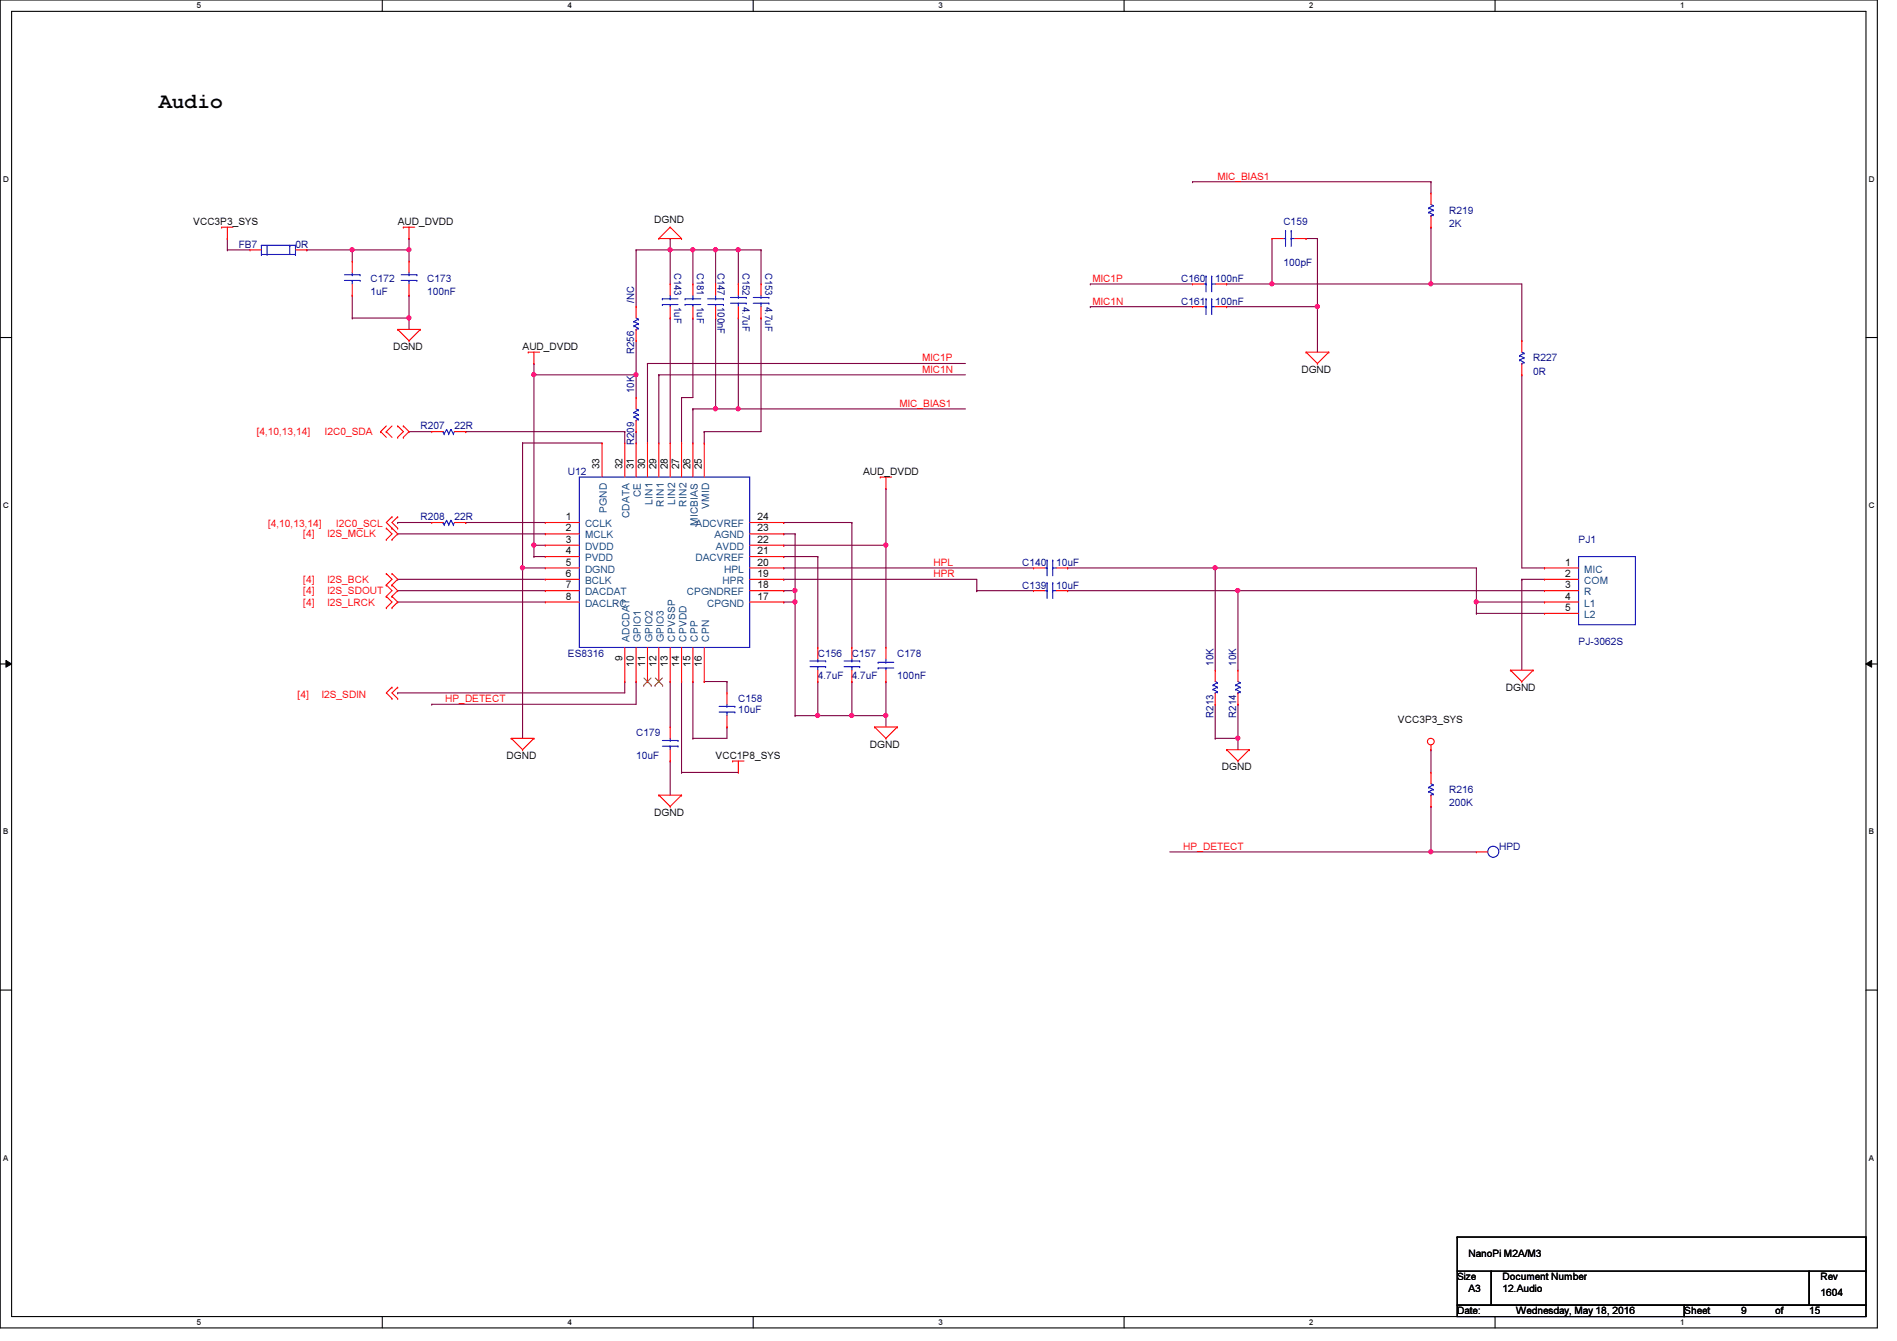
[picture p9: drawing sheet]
<svg xmlns="http://www.w3.org/2000/svg" width="297mm" height="210mm" viewBox="0 0 297 210" stroke-linecap="round" stroke-linejoin="round" font-family="sans-serif">
<path d="M0 0h294v207.9h-294zM1.8 1.8h290.4v204.3h-290.4z" fill="none" stroke="#000" stroke-width=".17"/>
<g fill="#fff">
<path d="M30.8 .2h.7v1.4h-.7z"/>
<path d="M30.8 206.2h.7v1.4h-.7z"/>
</g>
<path d="M59.9 0v1.8M59.9 206.1v1.8" fill="none" stroke="#000" stroke-width=".17"/>
<g fill="#fff">
<path d="M88.9 .2h.6v1.4h-.6z"/>
<path d="M88.9 206.2h.6v1.4h-.6z"/>
</g>
<path d="M117.9 0v1.8M117.9 206.1v1.8" fill="none" stroke="#000" stroke-width=".17"/>
<g fill="#fff">
<path d="M146.9 .2h.7v1.4h-.7z"/>
<path d="M146.9 206.2h.7v1.4h-.7z"/>
</g>
<path d="M176 0v1.8M176 206.1v1.8" fill="none" stroke="#000" stroke-width=".17"/>
<g fill="#fff">
<path d="M205 .2h.7v1.4h-.7z"/>
<path d="M205 206.2h.7v1.4h-.7z"/>
</g>
<path d="M234.1 0v1.8M234.1 206.1v1.8" fill="none" stroke="#000" stroke-width=".17"/>
<g fill="#fff">
<path d="M263.1 .2h.7v1.4h-.7z"/>
<path d="M263.1 206.2h.7v1.4h-.7z"/>
<path d="M.5 27.3h.9v1.4h-.9z"/>
<path d="M292.6 27.3h.9v1.4h-.9z"/>
<path d="M.5 78.4h.9v1.4h-.9z"/>
<path d="M292.6 78.4h.9v1.4h-.9z"/>
</g>
<path d="M0 52.8h1.8M292.2 52.8h1.8" fill="none" stroke="#000" stroke-width=".17"/>
<g fill="#fff">
<path d="M.5 129.5h.8v1.4h-.8z"/>
<path d="M292.6 129.5h.9v1.4h-.9z"/>
</g>
<path d="M0 103.9h1.8M292.2 103.9h1.8" fill="none" stroke="#000" stroke-width=".17"/>
<path d="M.9 103.4l.9 .5-.9 .5zM292.2 103.9l.9-.5v1z" fill="#000"/>
<path d="M.9 103.4l.9 .5-.9 .5zM292.2 103.9l.9-.5v1z" fill="none" stroke="#000" stroke-width=".16"/>
<g fill="#fff">
<path d="M.5 180.5h.8v1.4h-.8z"/>
<path d="M292.6 180.5h.9v1.4h-.9z"/>
</g>
<path d="M0 155h1.8M292.2 155h1.8" fill="none" stroke="#000" stroke-width=".17"/>
<g fill="none" stroke="#800040" stroke-width=".17">
<path d="M83.6 58.7h.1M83.6 58.7v28.4M62.3 83.6h.1M62.3 83.6h23.1M81.8 88.9h.1M81.8 88.9h3.6M83.6 85.3h.1M83.6 87.1h.1M83.6 87.1h1.8M83.6 85.3h1.8M122.7 94.2h.1M122.7 83.6h.1"/>
<path d="M122.7 83.6h1.8M122.7 94.2h1.8M124.5 83.6h.1M124.5 83.6v8.9"/>
</g>
<circle cx="83.6" cy="85.3" r=".32" fill="#f0f"/>
<circle cx="83.6" cy="85.3" r=".32" fill="none" stroke="#f0f" stroke-width=".17"/>
<circle cx="83.6" cy="58.6" r=".32" fill="#f0f"/>
<circle cx="83.6" cy="58.6" r=".32" fill="none" stroke="#f0f" stroke-width=".17"/>
<path d="M62.3 94.2h.1M62.3 92.5h.1M62.3 90.7h.1M62.3 94.2h23.1M62.3 92.5h23.1M62.3 90.7h23.1M124.5 94.2h.1M124.5 94.2v17.8" fill="none" stroke="#800040" stroke-width=".17"/>
<circle cx="124.5" cy="94.2" r=".32" fill="#f0f"/>
<circle cx="124.5" cy="94.2" r=".32" fill="none" stroke="#f0f" stroke-width=".17"/>
<g fill="none" stroke="#800040" stroke-width=".17">
<path d="M124.5 92.5h.1M124.5 92.5v1.7M62.3 108.5h.1M67.6 110.2h.1M97.8 106.7h.1M97.8 106.7v1.8h-35.5M99.6 106.7h.1M99.6 106.7v3.5h-32M104.9 119.1h.1M104.9 119.1v5.4M106.7 106.7h.1M106.7 106.7v14.2"/>
<path d="M106.7 120.9h.1M106.7 120.9h8.9"/>
</g>
<circle cx="124.5" cy="92.4" r=".32" fill="#f0f"/>
<circle cx="124.5" cy="92.4" r=".32" fill="none" stroke="#f0f" stroke-width=".17"/>
<g fill="none" stroke="#800040" stroke-width=".17">
<path d="M122.7 92.5h.1M122.7 87.1h.1M122.7 90.7h.1M122.7 81.8h.1M122.7 92.5h1.8M122.7 87.1h5.4M122.7 90.7h30.2M122.7 81.8h10.7M128.1 87.1h.1M128.1 87.1v14.2M108.5 115.6h.1M108.5 106.7h.1"/>
<path d="M108.5 106.7v8.9M113.8 113.8h.1M113.8 113.8v1.8h-5.3M128.1 106.7h.1M128.1 106.7v5.3M138.7 112h.1M138.7 112v1.8"/>
</g>
<circle cx="138.7" cy="112" r=".32" fill="#f0f"/>
<circle cx="138.7" cy="112" r=".32" fill="none" stroke="#f0f" stroke-width=".17"/>
<g fill="none" stroke="#800040" stroke-width=".17">
<path d="M115.6 39.1h.1M115.6 39.1v5.3M115.6 39.1h3.6M119.2 39.1h.1M119.2 39.1v5.3M115.6 49.8h.1M115.6 49.8v14.2M119.2 49.8h.1M119.2 49.8v17.8h-8.9M108.5 64h.1M108.5 64v5.3M110.3 67.6h.1"/>
<path d="M110.3 67.6v1.7M133.4 81.8h.1M133.4 81.8v19.5"/>
</g>
<circle cx="115.6" cy="39.1" r=".32" fill="#f0f"/>
<circle cx="115.6" cy="39.1" r=".32" fill="none" stroke="#f0f" stroke-width=".17"/>
<path d="M112.1 39.1h.1M112.1 39.1v5.3M112.1 49.8h.1M112.1 49.8v14.2" fill="none" stroke="#800040" stroke-width=".17"/>
<circle cx="112" cy="64" r=".32" fill="#f0f"/>
<circle cx="112" cy="64" r=".32" fill="none" stroke="#f0f" stroke-width=".17"/>
<path d="M104.9 37.3h.1M104.9 39.1h.1M104.9 37.3v7.1M108.5 39.1h.1M108.5 39.1v5.3" fill="none" stroke="#800040" stroke-width=".17"/>
<circle cx="104.9" cy="39.1" r=".32" fill="#f0f"/>
<circle cx="104.9" cy="39.1" r=".32" fill="none" stroke="#f0f" stroke-width=".17"/>
<path d="M64 39.1h.1M64 39.1v1.8M101.4 56.9h.1M101.4 56.9v12.4" fill="none" stroke="#800040" stroke-width=".17"/>
<circle cx="64" cy="39.1" r=".32" fill="#f0f"/>
<circle cx="64" cy="39.1" r=".32" fill="none" stroke="#f0f" stroke-width=".17"/>
<g fill="none" stroke="#800040" stroke-width=".17">
<path d="M35.6 39.1h.1M35.6 37.3h.1M35.6 39.1h3.6M35.6 37.3v1.8M48 39.1h.1M55.2 39.1h.1M55.2 39.1v1.8M64 37.3h.1M64 37.3v1.8h-16M64 67.6h.1M64 67.6h3.6M72.9 67.6h.1"/>
<path d="M72.9 67.6h24.9M97.8 67.6h.1M97.8 67.6v1.7M99.6 67.6h.1M99.6 67.6v1.7M62.3 81.8h.1M62.3 81.8h5.3M72.9 81.8h.1M72.9 81.8h12.5"/>
</g>
<circle cx="55.1" cy="39.1" r=".32" fill="#f0f"/>
<circle cx="55.1" cy="39.1" r=".32" fill="none" stroke="#f0f" stroke-width=".17"/>
<path d="M55.2 49.8h.1M55.2 49.8h8.8M64 49.8h.1M64 49.8v1.8" fill="none" stroke="#800040" stroke-width=".17"/>
<circle cx="64" cy="49.8" r=".32" fill="#f0f"/>
<circle cx="64" cy="49.8" r=".32" fill="none" stroke="#f0f" stroke-width=".17"/>
<path d="M55.2 46.2h.1M55.2 46.2v3.6M115.6 64h.1M115.6 64h35.6" fill="none" stroke="#800040" stroke-width=".17"/>
<circle cx="115.6" cy="64" r=".32" fill="#f0f"/>
<circle cx="115.6" cy="64" r=".32" fill="none" stroke="#f0f" stroke-width=".17"/>
<path d="M138.7 85.3h.1M138.7 85.3v16M124.5 112h.1M128.1 112h.1M133.4 106.7h.1M133.4 106.7v5.3h-8.9M138.7 106.7h.1M138.7 106.7v5.3" fill="none" stroke="#800040" stroke-width=".17"/>
<circle cx="133.4" cy="112" r=".32" fill="#f0f"/>
<circle cx="133.4" cy="112" r=".32" fill="none" stroke="#f0f" stroke-width=".17"/>
<circle cx="128" cy="112" r=".32" fill="#f0f"/>
<circle cx="128" cy="112" r=".32" fill="none" stroke="#f0f" stroke-width=".17"/>
<path d="M138.7 76.5h.1M138.7 76.5v8.8" fill="none" stroke="#800040" stroke-width=".17"/>
<circle cx="138.7" cy="85.3" r=".32" fill="#f0f"/>
<circle cx="138.7" cy="85.3" r=".32" fill="none" stroke="#f0f" stroke-width=".17"/>
<g fill="none" stroke="#800040" stroke-width=".17">
<path d="M104.9 39.1h.1M104.9 39.1h10.7M108.5 39.1h.1M112.1 39.1h.1M64 46.2h.1M64 46.2v3.6M122.7 85.3h.1M122.7 85.3h16M104.9 106.7h.1M104.9 106.7v7.1M110.3 106.7h.1M110.3 106.7h3.5"/>
<path d="M113.8 106.7h.1M113.8 106.7v1.8M133.4 112h.1M133.4 112h5.3"/>
</g>
<circle cx="112" cy="39.1" r=".32" fill="#f0f"/>
<circle cx="112" cy="39.1" r=".32" fill="none" stroke="#f0f" stroke-width=".17"/>
<circle cx="108.5" cy="39.1" r=".32" fill="#f0f"/>
<circle cx="108.5" cy="39.1" r=".32" fill="none" stroke="#f0f" stroke-width=".17"/>
<path d="M108.5 49.8h.1M108.5 49.8v12.4h-1.8M81.8 69.3h.1M81.8 69.3h12.5M106.7 62.2h.1M106.7 62.2v7.1M108.5 64h.1M108.5 64h7.1M112.1 64h.1M81.8 88.9h.1M81.8 88.9v26.7" fill="none" stroke="#800040" stroke-width=".17"/>
<circle cx="81.8" cy="88.9" r=".32" fill="#f0f"/>
<circle cx="81.8" cy="88.9" r=".32" fill="none" stroke="#f0f" stroke-width=".17"/>
<g fill="none" stroke="#800040" stroke-width=".17">
<path d="M83.6 58.7h.1M83.6 56.9h.1M83.6 58.7h16M83.6 56.9v1.8M99.6 58.7h.1M99.6 58.7v3.5M101.4 56.9h.1M101.4 56.9h49.8M103.2 58.7h.1M103.2 58.7h48M103.2 58.7v10.6M104.9 49.8h.1"/>
<path d="M104.9 49.8v19.5M81.8 69.3h.1M81.8 69.3v19.6M190.3 88.9h.1M190.3 88.9h40.9M224.1 117.3h.1M224.1 117.3v3.6M183.2 133.3h40.9M224.1 133.3h.1"/>
</g>
<circle cx="224" cy="133.3" r=".32" fill="#f0f"/>
<circle cx="224" cy="133.3" r=".32" fill="none" stroke="#f0f" stroke-width=".17"/>
<path d="M167.2 88.9h.1M167.2 88.9h23.1" fill="none" stroke="#800040" stroke-width=".17"/>
<circle cx="190.3" cy="88.9" r=".32" fill="#f0f"/>
<circle cx="190.3" cy="88.9" r=".32" fill="none" stroke="#f0f" stroke-width=".17"/>
<path d="M167.2 92.5h.1M167.2 92.5h26.6" fill="none" stroke="#800040" stroke-width=".17"/>
<circle cx="193.8" cy="92.4" r=".32" fill="#f0f"/>
<circle cx="193.8" cy="92.4" r=".32" fill="none" stroke="#f0f" stroke-width=".17"/>
<path d="M190.3 88.9h.1M190.3 88.9v16M193.8 92.5h.1M193.8 92.5h48M193.8 92.5v12.4M190.3 115.6h.1M190.3 110.2h.1M190.3 110.2v5.4M190.3 115.6h3.5M193.8 115.6h.1M193.8 115.6v1.7" fill="none" stroke="#800040" stroke-width=".17"/>
<circle cx="193.8" cy="115.5" r=".32" fill="#f0f"/>
<circle cx="193.8" cy="115.5" r=".32" fill="none" stroke="#f0f" stroke-width=".17"/>
<path d="M224.1 35.6h.1M224.1 35.6v8.8M199.2 44.4h24.9M224.1 44.4h.1M122.7 88.9h.1M122.7 88.9h39.1M152.9 92.5h.1M152.9 92.5h8.9M152.9 90.7v1.8M224.1 126.2h.1M224.1 126.2v7.1" fill="none" stroke="#800040" stroke-width=".17"/>
<circle cx="199.2" cy="44.4" r=".32" fill="#f0f"/>
<circle cx="199.2" cy="44.4" r=".32" fill="none" stroke="#f0f" stroke-width=".17"/>
<circle cx="224" cy="44.4" r=".32" fill="#f0f"/>
<circle cx="224" cy="44.4" r=".32" fill="none" stroke="#f0f" stroke-width=".17"/>
<path d="M186.7 28.4h.1M186.7 28.4h37.4M224.1 28.4h.1M224.1 28.4v1.8M192.1 48h.1M192.1 48h14.2M206.3 48h.1M206.3 48v7.1" fill="none" stroke="#800040" stroke-width=".17"/>
<circle cx="206.3" cy="48" r=".32" fill="#f0f"/>
<circle cx="206.3" cy="48" r=".32" fill="none" stroke="#f0f" stroke-width=".17"/>
<path d="M199.2 37.3v7.1M99.6 58.7h.1M99.6 53.3v5.4M170.7 44.4h.1M170.7 48h.1M170.7 44.4h16M170.7 48h16M192.1 44.4h.1M192.1 44.4h7.1M199.2 44.4h.1" fill="none" stroke="#800040" stroke-width=".17"/>
<circle cx="99.6" cy="58.6" r=".32" fill="#f0f"/>
<circle cx="99.6" cy="58.6" r=".32" fill="none" stroke="#f0f" stroke-width=".17"/>
<g fill="none" stroke="#800040" stroke-width=".17">
<path d="M99.6 39.1h.1M99.6 39.1v8.9M99.6 39.1h5.3M104.9 39.1h.1M204.5 37.3h.1M204.5 37.3h1.8v10.7M206.3 48h.1M231.2 94.2h.1M231.2 88.9v5.3M238.3 90.7h.1M238.3 90.7h3.5M238.3 90.7v14.2"/>
<path d="M193.8 110.2h.1M193.8 110.2v5.4M224.1 133.3h.1M224.1 133.3h7.1"/>
</g>
<circle cx="231.2" cy="94.2" r=".32" fill="#f0f"/>
<circle cx="231.2" cy="94.2" r=".32" fill="none" stroke="#f0f" stroke-width=".17"/>
<path d="M224.1 44.4h.1M224.1 44.4h14.2v8.9M238.3 53.3h.1M238.3 58.7h.1M238.3 58.7v30.2h3.5M231.2 96h.1M231.2 94.2h.1M231.2 94.2h10.6M231.2 96h10.6M231.2 94.2v1.8M241.8 94.2h.1M241.8 88.9h.1" fill="none" stroke="#800040" stroke-width=".17"/>
<g fill="none" stroke="#f00" stroke-width=".17">
<path d="M34.7 35.6h.1M34.7 35.6h1.8M35.6 37.3h.1M35.6 35.6v1.7M39.2 39.1h.1M39.2 39.1h1.7M46.3 39.1h1.7M48 39.1h.1M63.2 35.6h.1M63.2 35.6h1.7M64 37.3h.1M64 35.6v1.7"/>
<path d="M103.2 37.3h.1M103.2 37.3h3.5M104.9 35.6h.1M104.9 35.6l-1.7 1.7M104.9 35.6l1.8 1.7M106.7 37.3h.1M199.2 37.3h.1M199.2 37.3h1.8M202.7 37.3h1.8M204.5 37.3h.1M224.1 30.2h.1M224.1 35.6h.1"/>
<path d="M224.1 30.2v1.8M224.1 33.8v1.8M55.2 40.9h.1M55.2 46.2h.1M55.2 40.9v1.8M55.2 44.4v1.8M62.3 51.6h.1M62.3 51.6h3.5M62.3 51.6l1.7 1.7M64 53.3h.1M64 40.9h.1M64 46.2h.1"/>
<path d="M64 40.9v1.8M64 44.4v1.8M65.8 51.6h.1M65.8 51.6l-1.8 1.7M82.7 55.1h.1M82.7 55.1h1.8M83.6 56.9h.1M83.6 55.1v1.8M99.6 48h.1M99.6 53.3h.1M99.6 48v1.8M99.6 51.6v1.7"/>
<path d="M104.9 49.8h.1M104.9 44.4h.1M104.9 44.4v1.8M104.9 48v1.8M108.5 49.8h.1M108.5 44.4h.1M108.5 44.4v1.8M108.5 48v1.8M112.1 49.8h.1M112.1 44.4h.1M112.1 44.4v1.8M112.1 48v1.8"/>
<path d="M115.6 44.4h.1M115.6 49.8h.1M115.6 44.4v1.8M115.6 48v1.8M119.2 44.4h.1M119.2 49.8h.1M119.2 44.4v1.8M119.2 48v1.8M186.7 44.4h.1M186.7 48h.1M186.7 44.4h1.8M186.7 48h1.8"/>
<path d="M190.3 44.4h1.8M190.3 48h1.8M192.1 44.4h.1M192.1 48h.1M204.5 55.1h.1M204.5 55.1h3.6M204.5 55.1l1.8 1.8M206.3 56.9h.1M208.1 55.1h.1M208.1 55.1l-1.8 1.8M238.3 53.3h.1M238.3 58.7h.1"/>
<path d="M238.3 53.3v1.8M238.3 56.9v1.8M59.6 67.6h.1M59.6 67.6l.9 .9M60.5 67.6h.1M60.5 67.6l.9 .9M60.5 66.7l-.9 .9M61.4 66.7l-.9 .9M62.3 68.5h.1M62.3 66.7h.1M62.3 66.7l.9 .9-.9 .9M63.2 66.7h.1"/>
<path d="M63.2 68.5h.1M63.2 66.7l.8 .9-.8 .9M67.6 67.6h.1M67.6 67.6h1.8M71.2 67.6h1.7M72.9 67.6h.1M94.3 69.3h.1M94.3 69.3v5.4M97.8 69.3h.1M97.8 69.3v5.4M99.6 62.2h.1M99.6 67.6h.1"/>
<path d="M99.6 69.3h.1M99.6 62.2v1.8M99.6 65.8v1.8M99.6 69.3v5.4M101.4 69.3h.1M101.4 69.3v5.4M103.2 69.3h.1M103.2 69.3v5.4M104.9 69.3h.1M104.9 69.3v5.4M106.7 69.3h.1M106.7 69.3v5.4"/>
<path d="M108.5 69.3h.1M108.5 69.3v5.4M110.3 69.3h.1M110.3 69.3v5.4M137.8 74.7h.1M137.8 74.7h1.8M138.7 76.5h.1M138.7 74.7v1.8M60.5 84.5h.1M60.5 82.7h.1M60.5 93.3h.1M60.5 91.6h.1"/>
<path d="M60.5 89.8h.1M60.5 95.1h.1M60.5 82.7l.9 .9-.9 .9M60.5 91.6l.9 .9-.9 .8M60.5 89.8l.9 .9-.9 .9M60.5 93.3l.9 .9-.9 .9M61.4 82.7h.1M61.4 84.5h.1M61.4 91.6h.1M61.4 93.3h.1M61.4 89.8h.1M61.4 95.1h.1"/>
<path d="M61.4 80.9h.1M61.4 80.9l-.9 .9 1.8 1.8-.9 .9M61.4 91.6l.9 .9-.9 .8M61.4 89.8l.9 .9-.9 .9M61.4 93.3l.9 .9-.9 .9M62.3 80.9h.1M62.3 82.7h.1M62.3 80.9l-.9 .9 .9 .9M67.6 81.8h.1M67.6 81.8h1.8M71.2 81.8h1.7M72.9 81.8h.1"/>
<path d="M85.4 81.8h.1M85.4 83.6h.1M85.4 85.3h.1M85.4 87.1h.1M85.4 88.9h.1M85.4 90.7h.1M85.4 92.5h.1M85.4 94.2h.1M85.4 88.9h5.3M85.4 90.7h5.3M85.4 92.5h5.3M85.4 94.2h5.3"/>
<path d="M85.4 81.8h5.3M85.4 83.6h5.3M85.4 85.3h5.3M85.4 87.1h5.3M117.4 88.9h5.3M117.4 90.7h5.3M117.4 92.5h5.3M117.4 94.2h5.3M117.4 81.8h5.3M117.4 83.6h5.3M117.4 85.3h5.3M117.4 87.1h5.3"/>
<path d="M122.7 94.2h.1M122.7 92.5h.1M122.7 90.7h.1M122.7 88.9h.1M122.7 87.1h.1M122.7 85.3h.1M122.7 83.6h.1M122.7 81.8h.1M161.8 92.5h.1M161.8 88.9h.1M161.8 88.9h1.8M161.8 92.5h1.8"/>
<path d="M165.4 88.9h1.8M165.4 92.5h1.8M167.2 92.5h.1M167.2 88.9h.1M241.8 88.9h.1M241.8 90.7h.1M241.8 92.5h.1M241.8 94.2h.1M241.8 96h.1M241.8 88.9h5.4M241.8 90.7h5.4M241.8 92.5h5.4"/>
<path d="M241.8 94.2h5.4M241.8 96h5.4M61.4 107.6h.1M61.4 109.3h.1M61.4 107.6l-.9 .9 .9 .8M62.3 107.6h.1M62.3 109.3h.1M62.3 107.6l-.9 .9 .9 .8M80 115.6h.1M80 115.6h3.6M80 115.6l1.8 1.7M81.8 117.3h.1"/>
<path d="M83.6 115.6h.1M83.6 115.6l-1.8 1.7M97.8 106.7h.1M97.8 101.3v5.4M99.6 106.7h.1M99.6 101.3v5.4M101.4 106.7h.1M101.4 101.3v5.4M103.2 106.7h.1M103.2 101.3v5.4M104.9 113.8h.1M104.9 119.1h.1"/>
<path d="M104.9 106.7h.1M104.9 101.3v5.4M104.9 113.8v1.8M104.9 117.3v1.8M106.7 106.7h.1M106.7 101.3v5.4M108.5 106.7h.1M108.5 101.3v5.4M110.3 106.7h.1M110.3 101.3v5.4M113.8 108.5h.1M113.8 113.8h.1"/>
<path d="M113.8 108.5v1.7M113.8 112v1.8M114.7 119.1h.1M114.7 119.1h1.8M115.6 119.1v1.8M128.1 101.3h.1M128.1 106.7h.1M128.1 101.3v1.8M128.1 104.9v1.8M133.4 101.3h.1M133.4 106.7h.1M133.4 101.3v1.8"/>
<path d="M133.4 104.9v1.8M136.9 113.8h.1M136.9 113.8h3.6M136.9 113.8l1.8 1.8M138.7 115.6h.1M138.7 106.7h.1M138.7 101.3h.1M138.7 101.3v1.8M138.7 104.9v1.8M140.5 113.8h.1M140.5 113.8l-1.8 1.8M190.3 104.9h.1"/>
<path d="M190.3 110.2h.1M190.3 104.9v1.8M190.3 108.5v1.7M192.1 117.3h.1M192.1 117.3h3.5M192.1 117.3l1.7 1.8M193.8 119.1h.1M193.8 104.9h.1M193.8 110.2h.1M193.8 104.9v1.8M193.8 108.5v1.7M195.6 117.3h.1"/>
<path d="M195.6 117.3l-1.8 1.8M224.1 117.3h.1M224.1 116.6v.7M236.5 104.9h.1M236.5 104.9h3.6M236.5 104.9l1.8 1.8M238.3 106.7h.1M240.1 104.9h.1M240.1 104.9l-1.8 1.8M103.2 124.5h.1M103.2 124.5h3.5M103.2 124.5l1.7 1.7"/>
<path d="M104.9 126.2h.1M106.7 124.5h.1M106.7 124.5l-1.8 1.7M115.6 120.9h.1M224.1 120.9h.1M224.1 126.2h.1M224.1 120.9v1.8M224.1 124.5v1.7M231.2 133.3h.1M231.2 133.3h1.8"/>
<circle cx="224.1" cy="116.1" r=".52"/>
</g>
<path d="M228.2 199h5.3v5.3h-5.3zM228.2 193.6h.1M228.2 193.6v5.4M228.2 193.6h64M233.5 199h49.8v5.3h-49.8zM283.3 199h8.9v5.3h-8.9zM292.2 193.6h.1M292.2 199h.1M292.2 193.6v5.4M228.2 204.3h35.5v1.8h-35.5zM263.7 204.3h28.5v1.8h-28.5z" fill="none" stroke="#000" stroke-width=".17"/>
<g fill="none" stroke="#00f" stroke-width=".17">
<path d="M40.9 39.8h.1M40.9 38.4h.1M40.9 39.8h5.4M40.9 38.4v1.4M40.9 38.4h5.4M41.8 39.8h.1M41.8 38.4v1.4M45.4 38.4h.1M45.4 38.4v1.4M46.3 38.4h.1M46.3 39.8h.1M46.3 38.4v1.4"/>
<path d="M201 37.3h.3M201.3 37.3h.1M201.3 36.1h.1M201.3 36.1v2.5M202.2 36.1h.1M202.2 37.3h.1M202.2 37.3h.5M202.2 36.1v2.5M223.7 32.6h.1M223.7 33.2h.1M223.7 32.6l.7 .3M223.7 33.2l.7 .4"/>
<path d="M224.1 33.8h.1M224.1 32l.3 .2M224.4 32.2h.1M224.4 32.9h.1M224.4 33.6h.1M224.4 32.2l-.7 .4M224.4 32.9l-.7 .3M224.4 33.6l-.3 .2M53.9 43.9h2.5M53.9 43h2.5M55.2 43h.1M55.2 43.9h.1"/>
<path d="M55.2 42.7v.3M55.2 43.9v.5M56.4 43.9h.1M56.4 43h.1M62.8 43.9h2.5M62.8 43h2.5M64 43h.1M64 43.9h.1M64 42.7v.3M64 43.9v.5M65.3 43.9h.1M65.3 43h.1"/>
<path d="M99.3 50.3h.1M99.3 51h.1M99.3 50.3l.6 .4M99.3 51l.6 .4M99.6 51.6h.1M99.6 49.8l.3 .2M99.9 50h.1M99.9 50.7h.1M99.9 51.4h.1M99.9 50l-.6 .3M99.9 50.7l-.6 .3M99.9 51.4l-.3 .2"/>
<path d="M103.7 46.8h.1M103.7 47.7h.1M103.7 46.8h2.5M103.7 47.7h2.5M104.9 47.7h.1M104.9 46.8h.1M104.9 46.2v.6M104.9 47.7v.3M107.3 46.8h.1M107.3 47.7h.1M107.3 46.8h2.4M107.3 47.7h2.4"/>
<path d="M108.5 47.7h.1M108.5 46.8h.1M108.5 46.2v.6M108.5 47.7v.3M110.8 46.8h2.5M110.8 47.7h2.5M112.1 47.7h.1M112.1 46.8h.1M112.1 46.2v.6M112.1 47.7v.3M113.3 46.8h.1M113.3 47.7h.1"/>
<path d="M114.4 47.5h2.4M114.4 46.6h2.4M115.6 46.6h.1M115.6 47.5h.1M115.6 46.2v.4M115.6 47.5v.5M116.8 47.5h.1M116.8 46.6h.1M117.9 47.5h2.5M117.9 46.6h2.5M119.2 46.6h.1M119.2 47.5h.1"/>
<path d="M119.2 46.2v.4M119.2 47.5v.5M120.4 47.5h.1M120.4 46.6h.1M188.5 44.4h.3M188.5 48h.3M188.8 44.4h.1M188.8 43.2h.1M188.8 48h.1M188.8 46.8h.1M188.8 43.2v2.5M188.8 46.8v2.4"/>
<path d="M189.7 43.2h.1M189.7 44.4h.1M189.7 46.8h.1M189.7 48h.1M189.7 44.4h.6M189.7 43.2v2.5M189.7 46.8v2.4M189.7 48h.6M238 55.7h.1M238 56.3h.1M238 55.7l.6 .3M238 56.3l.6 .4"/>
<path d="M238.3 56.9h.1M238.3 55.1l.3 .2M238.6 55.3h.1M238.6 56h.1M238.6 56.7h.1M238.6 55.3l-.6 .4M238.6 56l-.6 .3M238.6 56.7l-.3 .2M69.4 67.6h.1M69.4 67.6l.2 .3M69.6 67.9h.1M69.9 67.2h.1"/>
<path d="M69.9 67.2l.4 .7M69.9 67.2l-.3 .7M70.3 67.9h.1M70.6 67.2h.1M70.6 67.2l.4 .7M70.6 67.2l-.3 .7M71 67.9h.1M71.2 67.6l-.2 .3M90.7 74.7h26.7v26.6h-26.7zM99.3 64.6h.1M99.3 65.2h.1M99.3 64.6l.6 .3"/>
<path d="M99.3 65.2l.6 .4M99.6 65.8h.1M99.6 64l.3 .2M99.9 64.2h.1M99.9 64.9h.1M99.9 65.6h.1M99.9 64.2l-.6 .4M99.9 64.9l-.6 .3M99.9 65.6l-.3 .2M69.4 81.8h.1M69.4 81.8l.2 .3M69.6 82.1h.1"/>
<path d="M69.9 81.4h.1M69.9 81.4l.4 .7M69.9 81.4l-.3 .7M70.3 82.1h.1M70.6 81.4h.1M70.6 81.4l.4 .7M70.6 81.4l-.3 .7M71 82.1h.1M71.2 81.8l-.2 .3M163.6 92.5h.4M163.6 88.9h.4M164 92.5h.1"/>
<path d="M164 91.2h.1M164 88.9h.1M164 87.7h.1M164 87.7v2.4M164 91.2v2.5M164.8 91.2h.1M164.8 92.5h.1M164.8 87.7h.1M164.8 88.9h.1M164.8 92.5h.6M164.8 87.7v2.4M164.8 91.2v2.5"/>
<path d="M164.8 88.9h.6M247.2 87.1h8.9v10.7h-8.9zM103.7 116.8h2.5M103.7 115.9h2.5M104.9 115.9h.1M104.9 116.8h.1M104.9 115.6v.3M104.9 116.8v.5M106.2 116.8h.1M106.2 115.9h.1M112.6 111.5h2.5M112.6 110.6h2.5"/>
<path d="M113.8 110.6h.1M113.8 111.5h.1M113.8 110.2v.4M113.8 111.5v.5M115.1 111.5h.1M115.1 110.6h.1M126.8 104.4h2.5M126.8 103.5h2.5M128.1 103.5h.1M128.1 104.4h.1M128.1 103.1v.4M128.1 104.4v.5"/>
<path d="M129.3 104.4h.1M129.3 103.5h.1M132.2 104.4h2.4M132.2 103.5h2.4M133.4 103.5h.1M133.4 104.4h.1M133.4 103.1v.4M133.4 104.4v.5M134.6 104.4h.1M134.6 103.5h.1M137.5 103.7h.1M137.5 104.6h.1"/>
<path d="M137.5 103.7h2.5M137.5 104.6h2.5M138.7 104.6h.1M138.7 103.7h.1M138.7 103.1v.6M138.7 104.6v.3M189.9 107.2h.1M189.9 107.9h.1M189.9 107.2l.7 .4M189.9 107.9l.7 .4M190.3 108.5h.1M190.3 106.7l.3 .1"/>
<path d="M190.6 106.8h.1M190.6 107.6h.1M190.6 108.3h.1M190.6 106.8l-.7 .4M190.6 107.6l-.7 .3M190.6 108.3l-.3 .2M193.5 107.2h.1M193.5 107.9h.1M193.5 107.2l.7 .4M193.5 107.9l.7 .4M193.8 108.5h.1M193.8 106.7l.4 .1"/>
<path d="M194.2 106.8h.1M194.2 107.6h.1M194.2 108.3h.1M194.2 106.8l-.7 .4M194.2 107.6l-.7 .3M194.2 108.3l-.4 .2M223.7 123.2h.1M223.7 123.9h.1M223.7 123.2l.7 .4M223.7 123.9l.7 .4M224.1 124.5h.1M224.1 122.7l.3 .2"/>
<path d="M224.4 122.9h.1M224.4 123.6h.1M224.4 124.3h.1M224.4 122.9l-.7 .3M224.4 123.6l-.7 .3M224.4 124.3l-.3 .2"/>
<circle cx="233.8" cy="133.3" r=".87"/>
</g>
<path d="M100.8 107.3h.1M100.8 106.1l1.2 1.2M101.9 106.1l-1.1 1.2M102 107.3h.1M102.6 107.3h.1M102.6 106.1l1.2 1.2M103.7 106.1l-1.1 1.2M103.8 107.3h.1" fill="none" stroke="#804000" stroke-width=".16"/>
<circle cx="83.6" cy="85.3" r=".32" fill="#f0f"/>
<circle cx="83.6" cy="85.3" r=".32" fill="none" stroke="#f0f" stroke-width=".17"/>
<circle cx="83.6" cy="58.6" r=".32" fill="#f0f"/>
<circle cx="83.6" cy="58.6" r=".32" fill="none" stroke="#f0f" stroke-width=".17"/>
<circle cx="124.5" cy="94.2" r=".32" fill="#f0f"/>
<circle cx="124.5" cy="94.2" r=".32" fill="none" stroke="#f0f" stroke-width=".17"/>
<circle cx="124.5" cy="92.4" r=".32" fill="#f0f"/>
<circle cx="124.5" cy="92.4" r=".32" fill="none" stroke="#f0f" stroke-width=".17"/>
<circle cx="138.7" cy="112" r=".32" fill="#f0f"/>
<circle cx="138.7" cy="112" r=".32" fill="none" stroke="#f0f" stroke-width=".17"/>
<circle cx="115.6" cy="39.1" r=".32" fill="#f0f"/>
<circle cx="115.6" cy="39.1" r=".32" fill="none" stroke="#f0f" stroke-width=".17"/>
<circle cx="112" cy="64" r=".32" fill="#f0f"/>
<circle cx="112" cy="64" r=".32" fill="none" stroke="#f0f" stroke-width=".17"/>
<circle cx="104.9" cy="39.1" r=".32" fill="#f0f"/>
<circle cx="104.9" cy="39.1" r=".32" fill="none" stroke="#f0f" stroke-width=".17"/>
<circle cx="64" cy="39.1" r=".32" fill="#f0f"/>
<circle cx="64" cy="39.1" r=".32" fill="none" stroke="#f0f" stroke-width=".17"/>
<circle cx="55.1" cy="39.1" r=".32" fill="#f0f"/>
<circle cx="55.1" cy="39.1" r=".32" fill="none" stroke="#f0f" stroke-width=".17"/>
<circle cx="64" cy="49.8" r=".32" fill="#f0f"/>
<circle cx="64" cy="49.8" r=".32" fill="none" stroke="#f0f" stroke-width=".17"/>
<circle cx="115.6" cy="64" r=".32" fill="#f0f"/>
<circle cx="115.6" cy="64" r=".32" fill="none" stroke="#f0f" stroke-width=".17"/>
<circle cx="133.4" cy="112" r=".32" fill="#f0f"/>
<circle cx="133.4" cy="112" r=".32" fill="none" stroke="#f0f" stroke-width=".17"/>
<circle cx="128" cy="112" r=".32" fill="#f0f"/>
<circle cx="128" cy="112" r=".32" fill="none" stroke="#f0f" stroke-width=".17"/>
<circle cx="138.7" cy="85.3" r=".32" fill="#f0f"/>
<circle cx="138.7" cy="85.3" r=".32" fill="none" stroke="#f0f" stroke-width=".17"/>
<circle cx="112" cy="39.1" r=".32" fill="#f0f"/>
<circle cx="112" cy="39.1" r=".32" fill="none" stroke="#f0f" stroke-width=".17"/>
<circle cx="108.5" cy="39.1" r=".32" fill="#f0f"/>
<circle cx="108.5" cy="39.1" r=".32" fill="none" stroke="#f0f" stroke-width=".17"/>
<circle cx="81.8" cy="88.9" r=".32" fill="#f0f"/>
<circle cx="81.8" cy="88.9" r=".32" fill="none" stroke="#f0f" stroke-width=".17"/>
<circle cx="224" cy="133.3" r=".32" fill="#f0f"/>
<circle cx="224" cy="133.3" r=".32" fill="none" stroke="#f0f" stroke-width=".17"/>
<circle cx="190.3" cy="88.9" r=".32" fill="#f0f"/>
<circle cx="190.3" cy="88.9" r=".32" fill="none" stroke="#f0f" stroke-width=".17"/>
<circle cx="193.8" cy="92.4" r=".32" fill="#f0f"/>
<circle cx="193.8" cy="92.4" r=".32" fill="none" stroke="#f0f" stroke-width=".17"/>
<circle cx="193.8" cy="115.5" r=".32" fill="#f0f"/>
<circle cx="193.8" cy="115.5" r=".32" fill="none" stroke="#f0f" stroke-width=".17"/>
<circle cx="199.2" cy="44.4" r=".32" fill="#f0f"/>
<circle cx="199.2" cy="44.4" r=".32" fill="none" stroke="#f0f" stroke-width=".17"/>
<circle cx="224" cy="44.4" r=".32" fill="#f0f"/>
<circle cx="224" cy="44.4" r=".32" fill="none" stroke="#f0f" stroke-width=".17"/>
<circle cx="206.3" cy="48" r=".32" fill="#f0f"/>
<circle cx="206.3" cy="48" r=".32" fill="none" stroke="#f0f" stroke-width=".17"/>
<circle cx="99.6" cy="58.6" r=".32" fill="#f0f"/>
<circle cx="99.6" cy="58.6" r=".32" fill="none" stroke="#f0f" stroke-width=".17"/>
<circle cx="231.2" cy="94.2" r=".32" fill="#f0f"/>
<circle cx="231.2" cy="94.2" r=".32" fill="none" stroke="#f0f" stroke-width=".17"/>
<text font-size="3.3" x="24.9" y="17">Audio</text>
<g font-size="1.6" fill="#f00">
<text x="190.6" y="28.1">MIC_BIAS1</text>
<text x="171.1" y="44.1">MIC1P</text>
<text x="171.1" y="47.7">MIC1N</text>
<text x="144.4" y="58.3">MIC1N</text>
<text x="144.4" y="56.6">MIC1P</text>
<text x="140.8" y="63.7">MIC_BIAS1</text>
<text x="40.2" y="68.1">[4,10,13,14]</text>
<text x="50.9" y="68.1">I2C0_SDA</text>
<text x="42" y="82.5">[4,10,13,14]</text>
<text x="52.7" y="82.5">I2C0_SCL</text>
<text x="47.5" y="84.1">[4]</text>
<text x="51.3" y="84.1">I2S_MCLK</text>
<text x="146.2" y="88.6">HPL</text>
<text x="47.5" y="93">[4]</text>
<text x="47.5" y="91.2">[4]</text>
<text x="47.5" y="94.8">[4]</text>
<text x="51.3" y="93">I2S_SDOUT</text>
<text x="51.3" y="91.2">I2S_BCK</text>
<text x="51.3" y="94.8">I2S_LRCK</text>
<text x="146.2" y="90.3">HPR</text>
<text x="46.6" y="109.2">[4]</text>
<text x="50.4" y="109.2">I2S_SDIN</text>
<text x="69.7" y="109.9">HP_DETECT</text>
<text x="185.3" y="133">HP_DETECT</text>
</g>
<g font-size="1.6">
<text x="30.3" y="35.2">VCC3P3_SYS</text>
<text x="62.3" y="35.2">AUD_DVDD</text>
<text x="102.4" y="34.9">DGND</text>
<text x="61.5" y="54.8">DGND</text>
<text x="81.8" y="54.8">AUD_DVDD</text>
<text x="203.8" y="58.3">DGND</text>
<text x="93.9" y="73.4" transform="rotate(-90 93.9 73.4)">33</text>
<text x="97.4" y="73.4" transform="rotate(-90 97.4 73.4)">32</text>
<text x="99.2" y="73.4" transform="rotate(-90 99.2 73.4)">31</text>
<text x="101" y="73.4" transform="rotate(-90 101 73.4)">30</text>
<text x="102.8" y="73.4" transform="rotate(-90 102.8 73.4)">29</text>
<text x="104.6" y="73.4" transform="rotate(-90 104.6 73.4)">28</text>
<text x="106.3" y="73.4" transform="rotate(-90 106.3 73.4)">27</text>
<text x="108.1" y="73.4" transform="rotate(-90 108.1 73.4)">26</text>
<text x="109.9" y="73.4" transform="rotate(-90 109.9 73.4)">25</text>
<text x="135.2" y="74.3">AUD_DVDD</text>
<text x="88.6" y="81.4">1</text>
<text x="88.6" y="83.2">2</text>
<text x="118.6" y="83.2">23</text>
<text x="118.6" y="81.4">24</text>
<text x="88.6" y="85">3</text>
<text x="88.6" y="86.7">4</text>
<text x="88.6" y="88.5">5</text>
<text x="118.6" y="88.5">20</text>
<text x="118.6" y="86.7">21</text>
<text x="118.6" y="85">22</text>
<text x="245.1" y="88.5">1</text>
<text x="88.6" y="90.3">6</text>
<text x="88.6" y="92.1">7</text>
<text x="88.6" y="93.9">8</text>
<text x="118.6" y="93.9">17</text>
<text x="118.6" y="92.1">18</text>
<text x="118.6" y="90.3">19</text>
<text x="245.1" y="90.3">2</text>
<text x="245.1" y="92.1">3</text>
<text x="245.1" y="93.9">4</text>
<text x="245.1" y="95.6">5</text>
<text x="97.4" y="103.5" transform="rotate(-90 97.4 103.5)">9</text>
<text x="99.2" y="104.4" transform="rotate(-90 99.2 104.4)">10</text>
<text x="101" y="104.4" transform="rotate(-90 101 104.4)">11</text>
<text x="102.8" y="104.4" transform="rotate(-90 102.8 104.4)">12</text>
<text x="104.6" y="104.4" transform="rotate(-90 104.6 104.4)">13</text>
<text x="106.3" y="104.4" transform="rotate(-90 106.3 104.4)">14</text>
<text x="108.1" y="104.4" transform="rotate(-90 108.1 104.4)">15</text>
<text x="109.9" y="104.4" transform="rotate(-90 109.9 104.4)">16</text>
<text x="218.9" y="113.1">VCC3P3_SYS</text>
<text x="235.8" y="108.1">DGND</text>
<text x="79.3" y="118.8">DGND</text>
<text x="112.1" y="118.8">VCC1P8_SYS</text>
<text x="136.2" y="117">DGND</text>
<text x="191.3" y="120.6">DGND</text>
<text x="102.4" y="127.7">DGND</text>
<text x="230" y="196.7">NanoPi M2A/M3</text>
<text x="228.2" y="200.4">Size</text>
<text x="230" y="202.2">A3</text>
<text x="235.3" y="202.2">12.Audio</text>
<text x="235.3" y="200.4">Document Number</text>
<text x="285.1" y="202.9">1604</text>
<text x="285.1" y="200.4">Rev</text>
<text x="228.2" y="205.7">Date:</text>
<text x="237.4" y="205.7">Wednesday, May 18, 2016</text>
<text x="263.7" y="205.7">Sheet</text>
<text x="272.6" y="205.7">9</text>
<text x="278" y="205.7">of</text>
<text x="283.3" y="205.7">15</text>
</g>
<g font-size="1.6" fill="#000080">
<text x="201" y="35.2">C159</text>
<text x="226.9" y="33.4">R219</text>
<text x="226.9" y="35.6">2K</text>
<text x="37.4" y="38.8">FB7</text>
<text x="46.3" y="38.8">0R</text>
<text x="201" y="41.6">100pF</text>
<text x="58" y="44.1">C172</text>
<text x="58" y="46.2">1uF</text>
<text x="66.9" y="44.1">C173</text>
<text x="66.9" y="46.2">100nF</text>
<text x="99.3" y="47.5" transform="rotate(-90 99.3 47.5)">/NC</text>
<text x="105.6" y="42.7" transform="rotate(90 105.6 42.7)">C143</text>
<text x="109.1" y="42.7" transform="rotate(90 109.1 42.7)">C181</text>
<text x="112.3" y="42.7" transform="rotate(90 112.3 42.7)">C147</text>
<text x="116.2" y="42.7" transform="rotate(90 116.2 42.7)">C152</text>
<text x="119.8" y="42.7" transform="rotate(90 119.8 42.7)">C153</text>
<text x="185" y="44.1">C160</text>
<text x="185" y="47.7">C161</text>
<text x="190.3" y="44.1">100nF</text>
<text x="190.3" y="47.7">100nF</text>
<text x="105.6" y="48" transform="rotate(90 105.6 48)">1uF</text>
<text x="109.1" y="48" transform="rotate(90 109.1 48)">1uF</text>
<text x="112.3" y="48" transform="rotate(90 112.3 48)">100nF</text>
<text x="116.2" y="48" transform="rotate(90 116.2 48)">4.7uF</text>
<text x="119.8" y="48" transform="rotate(90 119.8 48)">4.7uF</text>
<text x="99.3" y="55.5" transform="rotate(-90 99.3 55.5)">R256</text>
<text x="240.1" y="56.6">R227</text>
<text x="240.1" y="58.7">0R</text>
<text x="99.3" y="61.5" transform="rotate(-90 99.3 61.5)">10K</text>
<text x="65.8" y="67.2">R207</text>
<text x="71.2" y="67.2">22R</text>
<text x="99.3" y="69.7" transform="rotate(-90 99.3 69.7)">R209</text>
<text x="88.9" y="74.3">U12</text>
<text x="65.8" y="81.4">R208</text>
<text x="71.2" y="81.4">22R</text>
<text x="160.1" y="88.6">C140</text>
<text x="165.4" y="88.6">10uF</text>
<text x="247.2" y="85">PJ1</text>
<text x="160.1" y="92.1">C139</text>
<text x="165.4" y="92.1">10uF</text>
<text x="247.2" y="101">PJ-3062S</text>
<text x="88.9" y="102.8">ES8316</text>
<text x="128.1" y="102.8">C156</text>
<text x="128.1" y="106.3">4.7uF</text>
<text x="133.4" y="102.8">C157</text>
<text x="133.4" y="106.3">4.7uF</text>
<text x="140.5" y="102.8">C178</text>
<text x="140.5" y="106.3">100nF</text>
<text x="190" y="104.2" transform="rotate(-90 190 104.2)">10K</text>
<text x="193.5" y="104.2" transform="rotate(-90 193.5 104.2)">10K</text>
<text x="115.6" y="109.9">C158</text>
<text x="115.6" y="111.7">10uF</text>
<text x="190" y="112.4" transform="rotate(-90 190 112.4)">R213</text>
<text x="193.5" y="112.4" transform="rotate(-90 193.5 112.4)">R214</text>
<text x="99.6" y="115.2">C179</text>
<text x="99.6" y="118.8">10uF</text>
<text x="226.9" y="124.1">R216</text>
<text x="226.9" y="126.2">200K</text>
<text x="234.7" y="133">HPD</text>
</g>
<g font-size="1.6" fill="#004080">
<text x="100.4" y="77.9" transform="rotate(-90 100.4 77.9)">CE</text>
<text x="91.6" y="82.5">CCLK</text>
<text x="95" y="80.3" transform="rotate(-90 95 80.3)">PGND</text>
<text x="98.6" y="81.2" transform="rotate(-90 98.6 81.2)">CDATA</text>
<text x="102.1" y="79" transform="rotate(-90 102.1 79)">LIN1</text>
<text x="103.9" y="79.3" transform="rotate(-90 103.9 79.3)">RIN1</text>
<text x="105.7" y="79" transform="rotate(-90 105.7 79)">LIN2</text>
<text x="107.5" y="79.3" transform="rotate(-90 107.5 79.3)">RIN2</text>
<text x="108.9" y="82.5">ADCVREF</text>
<text x="109.3" y="82.3" transform="rotate(-90 109.3 82.3)">MICBIAS</text>
<text x="111" y="79.7" transform="rotate(-90 111 79.7)">VMID</text>
<text x="91.6" y="84.3">MCLK</text>
<text x="91.6" y="86.1">DVDD</text>
<text x="91.6" y="87.8">PVDD</text>
<text x="91.6" y="89.6">DGND</text>
<text x="108.9" y="87.8">DACVREF</text>
<text x="111.9" y="84.3">AGND</text>
<text x="112.1" y="86.1">AVDD</text>
<text x="113.4" y="89.6">HPL</text>
<text x="248.1" y="89.6">MIC</text>
<text x="91.6" y="91.4">BCLK</text>
<text x="91.6" y="93.2">DACDAT</text>
<text x="91.6" y="95">DACLRC</text>
<text x="107.6" y="93.2">CPGNDREF</text>
<text x="110.7" y="95">CPGND</text>
<text x="113.2" y="91.4">HPR</text>
<text x="248.1" y="91.4">COM</text>
<text x="248.1" y="93.2">R</text>
<text x="248.1" y="95">L1</text>
<text x="98.6" y="100.5" transform="rotate(-90 98.6 100.5)">ADCDAT</text>
<text x="100.4" y="100.5" transform="rotate(-90 100.4 100.5)">GPIO1</text>
<text x="102.1" y="100.5" transform="rotate(-90 102.1 100.5)">GPIO2</text>
<text x="103.9" y="100.5" transform="rotate(-90 103.9 100.5)">GPIO3</text>
<text x="105.7" y="100.5" transform="rotate(-90 105.7 100.5)">CPVSSP</text>
<text x="107.5" y="100.5" transform="rotate(-90 107.5 100.5)">CPVDD</text>
<text x="109.3" y="100.5" transform="rotate(-90 109.3 100.5)">CPP</text>
<text x="111" y="100.5" transform="rotate(-90 111 100.5)">CPN</text>
<text x="248.1" y="96.7">L2</text>
</g>
<g font-size="1.3">
<text x="30.8" y="1.3">5</text>
<text x="88.9" y="1.3">4</text>
<text x="146.9" y="1.3">3</text>
<text x="205" y="1.3">2</text>
<text x="263.1" y="1.3">1</text>
<text x=".5" y="28.4">D</text>
<text x="292.6" y="28.4">D</text>
<text x=".5" y="79.5">C</text>
<text x="292.6" y="79.5">C</text>
<text x=".5" y="130.6">B</text>
<text x="292.6" y="130.6">B</text>
<text x=".5" y="181.7">A</text>
<text x="292.6" y="181.7">A</text>
<text x="30.8" y="207.4">5</text>
<text x="88.9" y="207.4">4</text>
<text x="146.9" y="207.4">3</text>
<text x="205" y="207.4">2</text>
<text x="263.1" y="207.4">1</text>
</g>
</svg>
